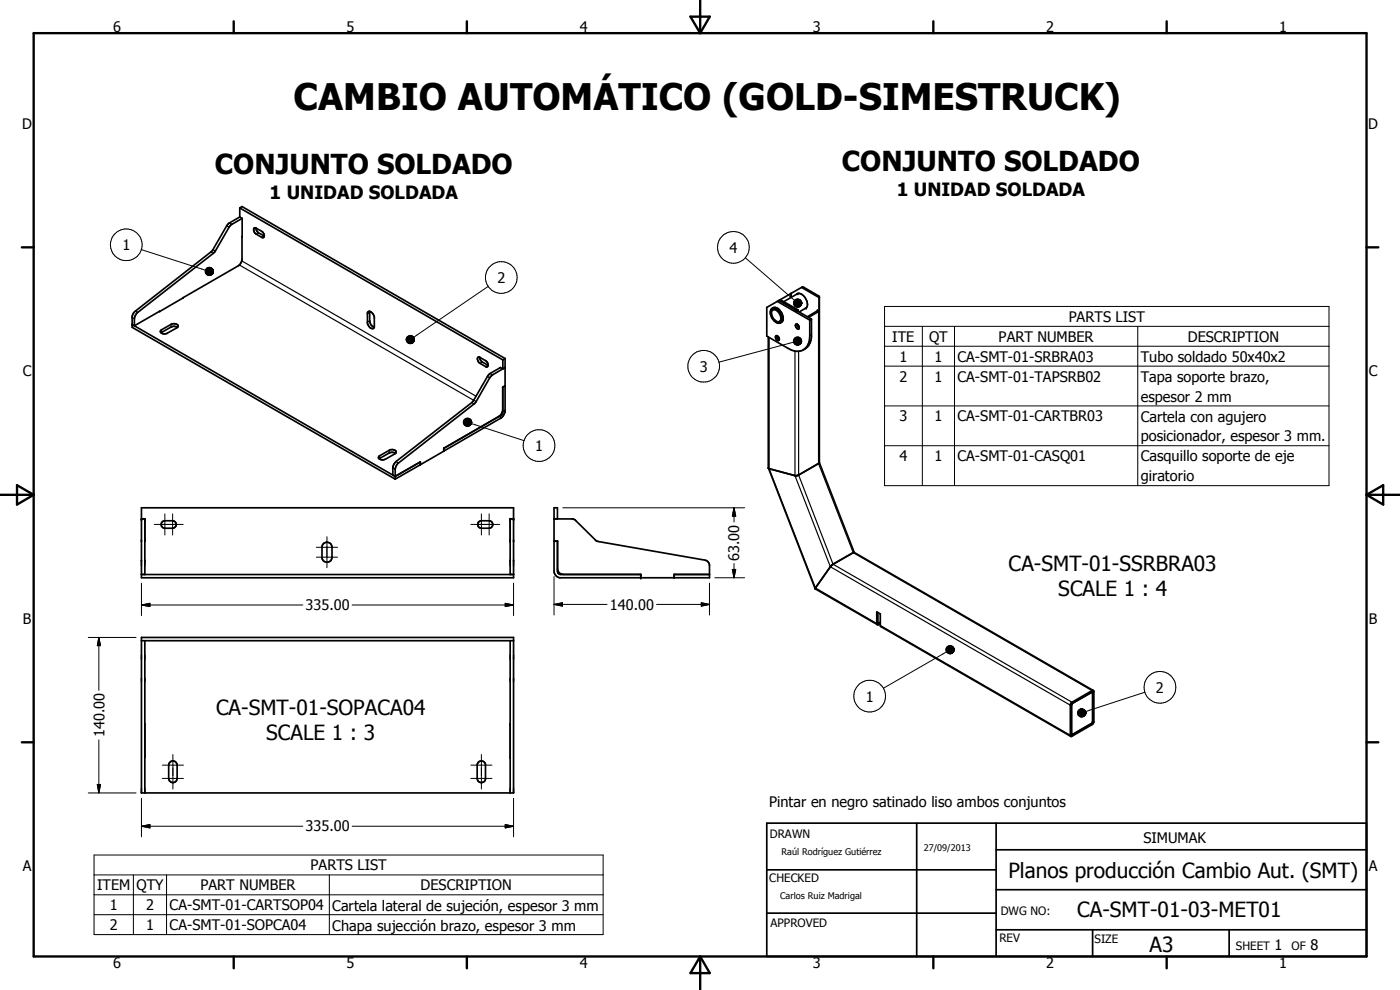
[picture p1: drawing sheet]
<svg xmlns="http://www.w3.org/2000/svg" width="420mm" height="297mm" viewBox="0 0 420 297" stroke-linecap="round" stroke-linejoin="round" font-family="sans-serif">
<g fill="none" stroke="#000" stroke-width=".51">
<path d="M72 65.1l-3.3 1.9-.6 .6-4.4 7.7-23.3 18.2-.7 1.5v3.2l78.9 45.6M72 65.1l.7 .4M72 62.4l78.9 45.6M72 62.4v2.7M72 62.4l.6-.4 79 45.6M72.6 71v6.8l-.6 1.5-17.1 10M72.6 71h.1M72.7 65.5l-.1 5.5M72.7 65.5l-3.5 2.1-4.7 7.9-.5 .5-22.9 17.9-.7 1.2-.1 2.6M76.2 68.5l.5-.1 1.8 1a1.29 1.29 0 0 1 .5 1.9l-.5-.1-2-1.2-.3-.7zM76.8 68.4l.1 .6 .5 .7 1.9 1.1M39.7 97.4l78.9 45.6"/>
<path d="M39.7 97.3l.6 .4M47.8 93.4l.1 .1M47.9 93.5l-7.6 4.2M48.2 99.2l3.1-1.9a1.19 1.19 0 0 1 1.3-.3 1.19 1.19 0 0 1 .8 1.1l-3.2 1.8a1.42 1.42 0 0 1-2.1-.4zM53.2 98.2a1.91 1.91 0 0 0-1.9-.1l-3 1.8M54.9 89.3l-7 4.2M54.9 89.3v.1M110.4 93.6a1.1 1.1 0 0 1 1.6 .8l.3 .8v2.9a.87 .87 0 0 1-.8 .5 .87 .87 0 0 1-.8-.7l-.4-1zM111 93.4l-.1 3 .5 1.1 .9 .7M231.4 92.8a1.46 1.46 0 0 1 2.3 .5 2.5 2.5 0 0 1 .4 3.6 2.47 2.47 0 0 1-2.5-1.6l-.4-1.4zM231.7 92.5a2.26 2.26 0 0 1 3.1 1.8 1.86 1.86 0 0 1-.6 2.6M231.7 93.2l.2-.2a2.23 2.23 0 0 1 2.4 2l.1 .6a1 1 0 0 1-.8 1 1 1 0 0 1-1.1-.6 2.52 2.52 0 0 1-.8-2.8z"/>
<path d="M233.3 90.4l-3.2 1.8v8.6l6.4 3.7a4.4 4.4 0 0 0 4.6 .4M233.3 90.4l9.7 5.7M233.8 90.1l4.8 2.8M233.8 90.1l-.5 .3M233.8 90.1l9.7 5.7M234.2 89.9l-.4 .2M234.2 89.9l5.3 3.1M238.6 92.9l.1 .1M238.6 92.9l.5 .3 .2-.2M238.7 93h.4M238.7 93h.6M238.8 97.3h.1a.89 .89 0 0 1 .8 .5 .89 .89 0 0 1-.1 .9 1.06 1.06 0 0 1-.8-1.4z"/>
<path d="M239.3 97.3l.2 .7 .3 .3M239.3 93v.3M239.3 97.3v.4M239.5 93v.4M239.5 93h-.2M239.5 88.1l-.4 .2M239.5 88.1a3.3 3.3 0 0 1 2.6 4.1l-.5 .4M239.5 88.1l-4.3 2.4M240.6 86.2l-6.4 3.7M240.6 86.2l.3-.2 5 3.1v49.7M240.6 86.2l5.2 3.1M242 92.4l-2.2 1.2"/>
<path d="M243 96.1l-.1 6.3a4 4 0 0 1-1.8 2.5M243.5 95.8v5.2a4.2 4.2 0 0 1-2.4 3.9M243.5 95.8l-.5 .3M245.8 93.4l-3.2 1.8M245.8 89.3v4.1M245.8 93.4l-.5-.3 .1 .1-3.1 1.8M245.8 93.4h.1M245.9 89.2l-.1 .1M143.4 107.3l.5-.2 1.8 1.1a1.09 1.09 0 0 1 .3 1.9l-2.3-1.3-.4-.9zM144 107.2l.2 .8 .4 .5 1.9 1.1M150.1 110.3l.8 .4M150.1 110.3h.1"/>
<path d="M150.2 110.3l-3.6 2.2-5 8.3-22.7 17.7-.6 .6-.4 1.3v2.1l.7 .4M150.9 116.2v7.5l-.5 .9-17.2 9.9M150.9 116.2l.7-.4zM150.9 110.7l.7-.4-4.3 2.6-4.9 8.2-23 18-.6 .9-.2 .8v3M150.9 108v2.7M151.6 107.6v15.8l-.7 1.5-.5 .5-24.3 14M151.6 107.6l-.7 .4M230.6 101.1v39.3l8.3 2.3 .8-.2 6.2-3.7M232.8 100.8a.82 .82 0 0 1 .9 .4 .82 .82 0 0 1-.1 1 1 1 0 0 1-.8-1.4zM233.2 100.8l.3 .7 .4 .4M113.8 136.9l3-1.8a1.4 1.4 0 0 1 2.1 .6l-.3 .4-2.9 1.7a1.37 1.37 0 0 1-2.1-.6zM118.7 136l-.9-.3-.8 .1-3.2 1.9"/>
<path d="M126.1 138.6h.1M126.1 138.6v.8M126.1 138.6l-7.5 4.4M126.1 139.4l-7.5 4.4M133.2 135.3h.1M133.2 134.5v.9M133.2 134.5h.1M150.9 123.2l-.5 1-.5 .6-16.7 9.7M245.9 138.8l10.5 26.9M42.4 152.4h111.7v21h-111.7zM42.4 155.7h1.1v6.7M43.5 155.7v16.7"/>
<path d="M48.6 156.7l.9-.4h2.3a1.12 1.12 0 0 1 1.1 1.1 1.12 1.12 0 0 1-1.1 1.1h-2.3a1.13 1.13 0 0 1-1-.6 1.13 1.13 0 0 1 .1-1.2zM143.6 156.7l.9-.4h2.3a1.12 1.12 0 0 1 1.1 1.1 1.12 1.12 0 0 1-1.1 1.1h-2.3a1.14 1.14 0 0 1-.9-1.8zM154.1 155.7h-1v16.7M166.3 155.7h5.6l.7 .3 6.2 6.2 .7 .3 32.4 5.6 .9 .8 .1 .6v3.9l-45.3-.2-1-.8-.3-1v-19h1v3.3M230.6 140.5l14 36.1M42.4 172.4h111.7M42.4 172.3h1.1M97.1 163.1a1.53 1.53 0 0 1 1.6-.3 1.53 1.53 0 0 1 .9 1.4v3a1.5 1.5 0 0 1-1.5 1.5 1.5 1.5 0 0 1-1.5-1.5v-3zM153.1 172.3h1M166.3 162.4l1-.1v9.1l.2 .6 .6 .3 24.2 .1M167.3 170.9l.6 1.1 1.1 .3h23.3v1.1M202.3 172.4h10.6"/>
<path d="M202.3 172.4v1M212.9 172.3h-10.6v1.1M42.4 191.3h111.7v46.6h-111.7zM42.4 192.2h111.7M43.5 192.2v45.7M153.1 192.2v45.7M263.3 187.4l-18.7-10.7 5.1-7.2 6.5-3.8 71.9 41.5M263.3 187.4l-.2-.3v-3.5l1.1 .6 .1 3.8 57 32.9M263.5 183.8l.1 3.2M263.6 187h.1M264.2 186.6l-.6 .4M264.2 187.1l-.9 .3"/>
<path d="M43.5 217.2v10M321.6 211.3v.1M321.6 211.1l6.3-3.5v9.1l-.1 .3-6.2 3.5zM327.7 207.6l.1 .1M327.7 207.7l.2 .2v8.6l-.3 .6M327.7 207.7l-5.8 3.3-.3 .5M328.1 207.2l.2 .3v9l-.2 .5-6.4 3.9h-.4M328.1 207.2l-.2-.1-6.2 3.6-.4 .5v9.7M50.9 228.9a1.26 1.26 0 0 1 1.4-.5 1.26 1.26 0 0 1 .9 1.2v4a1.27 1.27 0 0 1-1.3 1.2 1.27 1.27 0 0 1-1.3-1.2v-4zM143.6 228.6a1.28 1.28 0 0 1 2.1 .7v4.5a1.26 1.26 0 0 1-1.4 1 1.26 1.26 0 0 1-1.1-1.2v-4zM321.6 220.3h.3M230.1 247h180v40h-180z"/>
<path d="M275.1 247v40M298.9 255h111.2M298.9 247v40M230.1 274h68.8M230.1 261h68.8M298.9 279h111.2M298.9 267h111.2M327.9 279v8M368.9 279v8"/>
</g>
<g fill="none" stroke="#000" stroke-width=".35">
<path d="M63.3 75.6l.7 .4M63.9 74.9l.7 .4M68 67.8l.7 .4M68.9 66.9l.7 .4M71.8 79.5l70.3 40.6M72.5 78.3l70.4 40.6M77.6 69.8l-.7 .4M79.2 70.8l-.7 .4M39.7 95.2l.6 .4M40.6 93.3l.7 .4M48.5 98.9v.8M51.3 97.3v.8"/>
<path d="M110.9 93.8l-.6 .3M110.9 96.2l-.6 .4M237.2 88.2v1.2M237.5 88v1.2M239.7 97.7v.5M245.3 93.1v.2M245.6 93.5v45.6l10.5 26.7 71.6 41.4M144.8 108.6l-.8 .4M146.3 112.9l.7 .5M146.4 109.6l-.7 .4M147.1 112.1l.7 .4M230.8 101.3v39.3l13.9 35.8 18.4 10.7"/>
<path d="M238.6 105.3v37.4l10.6 27.4 72 41.5M239.7 105.4v37.1l10.3 26.8 71.7 41.4M243.5 100.5l-.5 .3M113.9 136.7v.8M116.8 135.1v.8M118.9 138.5l.7 .4M141.6 120.8l.7 .4M142.2 120.1l.7 .4M150.1 124.7l.1 .8M151.6 123.1l-.8 .3M117.9 140.4l.7 .4M263.5 186.9h.2"/>
<path d="M264.2 187.7l57 32.9M321.6 211.6h.1M321.9 211h.1M327.5 207.8h.1M327.7 217h.1M327.7 207.6l.2 .1M327.9 216.7h.1M321.6 220.4l.1 .1M321.6 220.1h.1"/>
</g>
<g fill="#000">
<circle cx="39.7" cy="97.4" r=".25"/>
<circle cx="239.5" cy="88.1" r=".25"/>
<circle cx="242" cy="92.4" r=".25"/>
<circle cx="151.6" cy="110.3" r=".25"/>
<circle cx="42.4" cy="155.7" r=".25"/>
<circle cx="43.5" cy="155.7" r=".25"/>
<circle cx="153.1" cy="155.7" r=".25"/>
<circle cx="154.1" cy="155.7" r=".25"/>
<circle cx="153.1" cy="162.4" r=".25"/>
<circle cx="192.3" cy="173.4" r=".25"/>
<circle cx="192.3" cy="172.4" r=".25"/>
<circle cx="153.1" cy="217.2" r=".25"/>
<circle cx="153.1" cy="227.2" r=".25"/>
<circle cx="321.6" cy="220.5" r=".25"/>
</g>
<g fill="none" stroke="#000" stroke-width=".3">
<path d="M42.4 74.9l19.2 6.2M223.7 77.3l14.8 12.8M61.6 81.3l2.5 .1-2.5 .2zM61.6 81.6l2.5-.2-2.5 .4zM61.6 81.4h2.5M61.6 81l2.5 .4-2.5-.1zM61.6 81.8l2.5-.4-2.3 .7zM61.8 80.8l2.3 .6-2.5-.4zM61.8 82.1l2.3-.7-2.2 .9zM61.9 80.6l.2-.2 2 1zM61.9 80.6l2.2 .8-2.3-.6zM61.9 82.3l2.2-.9-2 1.1z"/>
<path d="M62.1 80.4l.2-.1 1.8 1.1zM62.1 82.5l2-1.1-1.8 1.2zM62.3 80.3l.3-.1 1.5 1.2zM62.3 82.6l1.8-1.2-1.5 1.3zM62.6 80.2h.3l1.2 1.2zM62.6 82.7l1.5-1.3-1.2 1.3zM62.9 80.2l1.2 1.2zM63.1 80.3l1 1.1zM63.4 80.3l.7 1.1zM63.6 80.5l.5 .9zM63.8 80.7l.3 .7zM64 80.9l.1 .5z"/>
<path d="M64.1 81.4l-1 1.2-.2 .1zM64.1 81.4l-1 1.2zM64.1 81.4l-.7 1.1zM64.1 81.4l-.5 1zM64.1 81.4l-.3 .8zM64.1 81.4l-.1 .6zM64.1 81.4l-.1 .3zM146.5 85.9l-22.3 15.3M238.2 90.8l2.4 .1-2.4 .2zM238.2 91.1l2.4-.2-2.4 .5zM238.2 91h2.4M238.2 90.6l2.4 .3-2.4-.1z"/>
<path d="M238.2 91.4l2.4-.5-2.3 .7zM238.3 90.3l2.3 .6-2.4-.3zM238.3 91.6l2.3-.7-2.1 .9zM238.5 90.1l.2-.2 1.9 1zM238.5 90.1l2.1 .8-2.3-.6zM238.5 91.8l2.1-.9-1.9 1.1zM238.6 92.9l.5 .3zM238.6 92.9l.5 .3 .2-.2-.6-.1M238.6 92.9h.1M238.7 92.9l.4 .3zM238.7 89.9l.2-.1 1.7 1.1zM238.7 92l1.9-1.1-1.7 1.2z"/>
<path d="M238.7 92.9h.1M238.7 93l.4 .2zM238.8 93l.3 .2zM238.8 93h.1M238.9 93l.2 .2zM238.9 89.8l.3-.1 1.4 1.2zM238.9 92.1l1.7-1.2-1.4 1.3zM239 93l.1 .2zM239 93h.1M239.1 93v.2zM239.1 93h.1M239.2 93l-.1 .2z"/>
<path d="M239.2 89.7h.2l1.2 1.2zM239.2 92.2l1.4-1.3-1.2 1.3zM239.2 93h.1M239.3 93l-.2 .2zM239.3 93h.1M239.4 89.7h.3l.9 1.2zM239.7 89.7l.3 .1 .6 1.1zM240 89.8l.6 1.1zM240.2 90l.4 .9zM240.4 90.2l.2 .7zM240.5 90.4l.1 .5zM240.6 90.9l-.9 1.3h-.3z"/>
<path d="M240.6 90.9l-.6 1.2-.3 .1zM240.6 90.9l-.6 1.2zM240.6 90.9l-.4 1zM240.6 90.9l-.2 .8zM240.6 90.9l-.1 .6zM240.6 90.9v.3zM265.5 91.9h133.4v53.8h-133.4zM265.5 97.9h133.4M276.8 97.9v47.8M286.5 97.9v47.8M341.4 97.9v47.8M121.9 101.8l2.5 .1-2.5 .1z"/>
<path d="M121.9 102l2.5-.1-2.4 .4zM121.9 101.9h2.5M122 101.5l2.4 .4-2.5-.1zM122 102.3l2.4-.4-2.3 .6zM122.1 101.3l2.3 .6-2.4-.4zM122.1 102.5l2.3-.6-2.2 .8zM122.2 101l.3-.1 1.9 1zM122.2 101l2.2 .9-2.3-.6zM122.2 102.7l2.2-.8-1.9 1zM122.5 100.9l.2-.1 1.7 1.1zM122.5 102.9l1.9-1-1.7 1.1zM122.7 100.8l.2-.1 1.5 1.2z"/>
<path d="M122.7 103l1.7-1.1-1.5 1.2zM122.9 100.7l.3-.1 1.2 1.3zM122.9 103.1l1.5-1.2-1.2 1.2zM123.2 100.6l1.2 1.3zM123.5 100.7l.2 .1 .7 1.1zM123.7 100.8l.7 1.1zM123.9 101l.5 .9zM124.1 101.1l.3 .8zM124.3 101.4l.1 .5zM124.4 101.9l-.9 1.2h-.3zM124.4 101.9l-.7 1.1-.2 .1zM124.4 101.9l-.7 1.1z"/>
<path d="M124.4 101.9l-.5 1zM124.4 101.9l-.3 .8zM124.4 101.9l-.1 .5zM124.4 101.9v.3zM238.1 102.2l2.5 .2-2.5 .1zM238.1 102.5l2.5-.1-2.4 .3zM238.1 102.4h2.5M238.2 101.9l2.4 .5-2.5-.2zM238.2 102.7l2.4-.3-2.3 .6zM238.2 102.7l-22.4 6M238.3 101.7l2.3 .7-2.4-.5zM238.3 103l2.3-.6-2.1 .8z"/>
<path d="M238.5 101.5l.2-.2 1.9 1.1zM238.5 101.5l2.1 .9-2.3-.7zM238.5 103.2l2.1-.8-1.9 1zM238.7 101.3l.2-.1 1.7 1.2zM238.7 103.4l1.9-1-1.7 1.1zM238.9 101.2l.2-.1 1.5 1.3zM238.9 103.5l1.7-1.1-1.5 1.1zM239.1 101.1h.3l1.2 1.3zM239.1 103.5l1.5-1.1-1.2 1.2zM239.4 101.1h.3l.9 1.3zM239.7 101.1l.9 1.3zM239.9 101.3l.7 1.1z"/>
<path d="M240.1 101.4l.5 1zM240.3 101.6l.3 .8zM240.5 101.8l.1 .6zM240.6 102.4l-.9 1.1-.3 .1zM240.6 102.4l-.9 1.1zM240.6 102.4l-.7 1zM240.6 102.4l-.5 .9zM240.6 102.4l-.3 .7zM240.6 102.4l-.1 .5zM240.6 102.4v.2zM265.5 103.9h133.4M265.5 109.9h133.4"/>
<path d="M139.1 126.5l2.5 .2-2.5 .1zM139.1 126.8l2.5-.1-2.5 .4zM139.1 126.7h2.5M139.1 126.3l2.5 .4-2.5-.2zM139.1 127.1l2.5-.4-2.4 .6zM139.2 126l.2-.1 2.2 .8zM139.2 126l2.4 .7-2.5-.4zM139.2 127.3l2.4-.6-2.2 .9zM139.4 125.9l.2-.3 2 1.1zM139.4 127.6l2.2-.9-2 1zM139.6 125.6l.3-.1 1.7 1.2zM139.6 127.7l2-1-1.7 1.1z"/>
<path d="M139.9 125.5h.2l1.5 1.2zM139.9 127.8l1.7-1.1-1.5 1.2zM140.1 125.5h.3l1.2 1.2zM140.1 127.9l1.5-1.2-1.2 1.2zM140.4 125.5h.2l1 1.2zM140.6 125.5l1 1.2zM140.9 125.6l.7 1.1zM141.1 125.7l.5 1zM141.3 125.9l.3 .8zM141.4 126.2l.2 .5zM141.5 127.1l15.8 5.1M141.6 126.7l-1 1.2h-.2z"/>
<path d="M141.6 126.7l-.7 1.1-.3 .1zM141.6 126.7l-.7 1.1zM141.6 126.7l-.5 .9zM141.6 126.7l-.3 .7zM141.6 126.7l-.2 .5zM141.6 126.7l-.1 .3zM265.5 121.8h133.4M265.5 133.7h133.4M46.3 157.4h8.7M49.5 154.2v6.3M51.8 154.2v6.3M141.3 157.4h8.7"/>
<path d="M144.5 154.2v6.3M146.8 154.2v6.3M168.9 152.4h54.6M220.3 152.4l.5 2.5h-1zM220.3 152.4v4.2M42.4 175v9.7M94.9 164.2h6.4M94.9 167.2h6.4M98.1 161v9.3M154.1 175v9.7M166.3 173v11.5M212.9 175v9.5"/>
<path d="M214.5 173.4h9M219.8 170.9h1l-.5 2.5zM220.3 169.1v4.3M26.5 191.3h14.3M29.7 191.3l.5 2.4h-1zM29.7 191.3v15.8M42.4 181.5l2.6-.5v1zM42.4 181.5h48.5M105.7 181.5h48.4M151.6 181l2.5 .5-2.5 .5zM166.3 181.4l2.5-.6v1.1zM166.3 181.4h15.9"/>
<path d="M197.1 181.4h15.8M210.5 180.8l2.4 .6-2.4 .5zM283.9 194.8l2.5 .1-2.5 .2zM283.9 195.1l2.5-.2-2.5 .4zM283.9 194.9h2.5M283.9 194.6l2.5 .3-2.5-.1zM283.9 195.3l2.5-.4-2.4 .7zM284 194.3l2.4 .6-2.5-.3zM284 195.6l2.4-.7-2.2 .9zM284 195.6l-18.9 10.9M284.2 194.1l.2-.2 2 1zM284.2 194.1l2.2 .8-2.4-.6z"/>
<path d="M284.2 195.8l2.2-.9-2 1.1zM284.4 193.9l.3-.1 1.7 1.1zM284.4 196l2-1.1-1.7 1.2zM284.7 193.8l.2-.1 1.5 1.2zM284.7 196.1l1.7-1.2-1.5 1.3zM284.9 193.7h.3l1.2 1.2zM284.9 196.2l1.5-1.3-1.2 1.3zM285.2 193.7l.2 .1 1 1.1zM285.4 193.8l1 1.1zM285.7 193.8l.7 1.1zM285.9 194l.5 .9zM286.1 194.2l.3 .7z"/>
<path d="M286.2 194.4l.2 .5zM286.4 194.9l-1.2 1.3zM286.4 194.9l-1 1.2zM286.4 194.9l-.7 1.1zM286.4 194.9l-.5 1zM286.4 194.9l-.3 .8zM286.4 194.9l-.2 .6zM286.4 194.9l-.1 .3zM323.4 213.8l2.5 .1-2.5 .1zM323.4 214l2.5-.1-2.4 .4zM323.4 213.9h2.5M323.5 213.5l2.4 .4-2.5-.1z"/>
<path d="M323.5 214.3l2.4-.4-2.4 .6zM323.5 213.3l2.4 .6-2.4-.4zM323.5 214.5l2.4-.6-2.1 .9zM323.8 213l.1-.1 2 1zM323.8 213l2.1 .9-2.4-.6zM323.8 214.8l2.1-.9-2 1zM323.9 212.9l.3-.2 1.7 1.2zM323.9 214.9l2-1-1.7 1.2zM324.2 212.7l.2-.1 1.5 1.3zM324.2 215.1l1.7-1.2-1.5 1.2zM324.4 212.6h.3l1.2 1.3zM324.4 215.1l1.5-1.2-1.2 1.2z"/>
<path d="M324.7 212.6l1.2 1.3zM324.9 212.7l1 1.2zM325.2 212.8l.7 1.1zM325.4 212.9l.5 1zM325.6 213.1l.3 .8zM325.8 213.4l.1 .5zM325.9 213.9l-1 1.2h-.2zM325.9 213.9l-1 1.2zM325.9 213.9l-.7 1.1zM325.9 213.9l-.5 .9zM325.9 213.9l-.3 .7zM325.9 213.9l-.1 .5z"/>
<path d="M325.9 213.9l-.1 .3zM343.6 207.7l-17.8 5.8M26.5 237.9h14.3M29.2 235.4h1l-.5 2.5zM29.7 222v15.9M42.4 239.5v11.6M48.7 229.6h6.4M48.7 233.6h6.4M51.9 226.4v10.3M141.3 229.6h6.3M141.3 233.6h6.3M144.5 226.4v10.3"/>
<path d="M154.1 239.5v11.6M28.2 256.5h152.8v23.9h-152.8zM42.4 247.9l2.6-.5v1zM42.4 247.9h48.5M105.7 247.9h48.4M151.6 247.4l2.5 .5-2.5 .5zM28.2 262.5h152.8M28.2 268.5h152.8M28.2 274.4h152.8M40 262.5v17.9M50 262.5v17.9M98.8 262.5v17.9"/>
<circle cx="37.9" cy="73.5" r="4.8"/>
<circle cx="220.1" cy="74.2" r="4.8"/>
<circle cx="150.4" cy="83.3" r="4.7"/>
<circle cx="211.2" cy="109.9" r="4.8"/>
<circle cx="161.8" cy="133.7" r="4.7"/>
<circle cx="261" cy="208.9" r="4.7"/>
<circle cx="348.1" cy="206.2" r="4.8"/>
</g>
<g fill="#000">
<path d="M64 80.9l.1 .5zM63.8 80.7l.3 .7zM63.6 80.5l.5 .9zM63.4 80.3l.7 1.1zM63.1 80.3l1 1.1zM62.9 80.2l1.2 1.2zM62.6 80.2h.3l1.2 1.2zM62.3 80.3l.3-.1 1.5 1.2zM62.1 80.4l.2-.1 1.8 1.1zM61.9 80.6l.2-.2 2 1zM61.9 80.6l2.2 .8-2.3-.6zM61.8 80.8l2.3 .6-2.5-.4z"/>
<path d="M61.6 81.8l2.5-.4-2.3 .7zM61.8 82.1l2.3-.7-2.2 .9zM61.9 82.3l2.2-.9-2 1.1zM62.1 82.5l2-1.1-1.8 1.2zM62.3 82.6l1.8-1.2-1.5 1.3zM62.6 82.7l1.5-1.3-1.2 1.3zM64.1 81.4l-1 1.2-.2 .1zM64.1 81.4l-1 1.2zM64.1 81.4l-.7 1.1zM64.1 81.4l-.5 1zM64.1 81.4l-.3 .8zM64.1 81.4l-.1 .6z"/>
<path d="M64.1 81.4l-.1 .3zM238.6 92.9l.5 .3zM238.7 92.9l.4 .3zM238.7 93l.4 .2zM238.8 93l.3 .2zM239.3 93l-.2 .2zM239.2 93l-.1 .2zM239.1 93v.2zM239 93l.1 .2zM238.9 93l.2 .2zM240.5 90.4l.1 .5zM240.4 90.2l.2 .7z"/>
<path d="M240.2 90l.4 .9zM240 89.8l.6 1.1zM239.7 89.7l.3 .1 .6 1.1zM239.4 89.7h.3l.9 1.2zM239.2 89.7h.2l1.2 1.2zM238.9 89.8l.3-.1 1.4 1.2zM238.7 89.9l.2-.1 1.7 1.1zM238.5 90.1l.2-.2 1.9 1zM238.5 90.1l2.1 .8-2.3-.6zM238.3 90.3l2.3 .6-2.4-.3zM238.2 91.4l2.4-.5-2.3 .7zM238.3 91.6l2.3-.7-2.1 .9z"/>
<path d="M238.5 91.8l2.1-.9-1.9 1.1zM238.7 92l1.9-1.1-1.7 1.2zM238.9 92.1l1.7-1.2-1.4 1.3zM239.2 92.2l1.4-1.3-1.2 1.3zM240.6 90.9l-.9 1.3h-.3zM240.6 90.9l-.6 1.2-.3 .1zM240.6 90.9l-.6 1.2zM240.6 90.9l-.4 1zM240.6 90.9l-.2 .8zM240.6 90.9l-.1 .6zM240.6 90.9v.3zM124.3 101.4l.1 .5z"/>
<path d="M124.1 101.1l.3 .8zM123.9 101l.5 .9zM123.7 100.8l.7 1.1zM123.5 100.7l.2 .1 .7 1.1zM123.2 100.6l1.2 1.3zM122.9 100.7l.3-.1 1.2 1.3zM122.7 100.8l.2-.1 1.5 1.2zM122.5 100.9l.2-.1 1.7 1.1zM122.2 101l.3-.1 1.9 1zM122.2 101l2.2 .9-2.3-.6zM122.1 101.3l2.3 .6-2.4-.4zM122 102.3l2.4-.4-2.3 .6z"/>
<path d="M122.1 102.5l2.3-.6-2.2 .8zM122.2 102.7l2.2-.8-1.9 1zM122.5 102.9l1.9-1-1.7 1.1zM122.7 103l1.7-1.1-1.5 1.2zM122.9 103.1l1.5-1.2-1.2 1.2zM124.4 101.9l-.9 1.2h-.3zM124.4 101.9l-.7 1.1-.2 .1zM124.4 101.9l-.7 1.1zM124.4 101.9l-.5 1zM124.4 101.9l-.3 .8zM124.4 101.9l-.1 .5zM124.4 101.9v.3z"/>
<path d="M240.5 101.8l.1 .6zM240.3 101.6l.3 .8zM240.1 101.4l.5 1zM239.9 101.3l.7 1.1zM239.7 101.1l.9 1.3zM239.4 101.1h.3l.9 1.3zM239.1 101.1h.3l1.2 1.3zM238.9 101.2l.2-.1 1.5 1.3zM238.7 101.3l.2-.1 1.7 1.2zM238.5 101.5l.2-.2 1.9 1.1zM238.5 101.5l2.1 .9-2.3-.7zM238.3 101.7l2.3 .7-2.4-.5z"/>
<path d="M238.2 102.7l2.4-.3-2.3 .6zM238.3 103l2.3-.6-2.1 .8zM238.5 103.2l2.1-.8-1.9 1zM238.7 103.4l1.9-1-1.7 1.1zM238.9 103.5l1.7-1.1-1.5 1.1zM239.1 103.5l1.5-1.1-1.2 1.2zM240.6 102.4l-.9 1.1-.3 .1zM240.6 102.4l-.9 1.1zM240.6 102.4l-.7 1zM240.6 102.4l-.5 .9zM240.6 102.4l-.3 .7zM240.6 102.4l-.1 .5z"/>
<path d="M240.6 102.4v.2zM141.4 126.2l.2 .5zM141.3 125.9l.3 .8zM141.1 125.7l.5 1zM140.9 125.6l.7 1.1zM140.6 125.5l1 1.2zM140.4 125.5h.2l1 1.2zM140.1 125.5h.3l1.2 1.2zM139.9 125.5h.2l1.5 1.2zM139.6 125.6l.3-.1 1.7 1.2zM139.4 125.9l.2-.3 2 1.1zM139.2 126l.2-.1 2.2 .8z"/>
<path d="M139.2 126l2.4 .7-2.5-.4zM139.1 127.1l2.5-.4-2.4 .6zM139.2 127.3l2.4-.6-2.2 .9zM139.4 127.6l2.2-.9-2 1zM139.6 127.7l2-1-1.7 1.1zM139.9 127.8l1.7-1.1-1.5 1.2zM140.1 127.9l1.5-1.2-1.2 1.2zM141.6 126.7l-1 1.2h-.2zM141.6 126.7l-.7 1.1-.3 .1zM141.6 126.7l-.7 1.1zM141.6 126.7l-.5 .9zM141.6 126.7l-.3 .7z"/>
<path d="M141.6 126.7l-.2 .5zM141.6 126.7l-.1 .3zM220.3 152.4l.5 2.5h-1zM219.8 170.9h1l-.5 2.5zM29.7 191.3l.5 2.4h-1zM42.4 181.5l2.6-.5v1zM151.6 181l2.5 .5-2.5 .5zM166.3 181.4l2.5-.6v1.1zM210.5 180.8l2.4 .6-2.4 .5zM286.2 194.4l.2 .5zM286.1 194.2l.3 .7zM285.9 194l.5 .9z"/>
<path d="M285.7 193.8l.7 1.1zM285.4 193.8l1 1.1zM285.2 193.7l.2 .1 1 1.1zM284.9 193.7h.3l1.2 1.2zM284.7 193.8l.2-.1 1.5 1.2zM284.4 193.9l.3-.1 1.7 1.1zM284.2 194.1l.2-.2 2 1zM284.2 194.1l2.2 .8-2.4-.6zM284 194.3l2.4 .6-2.5-.3zM283.9 195.3l2.5-.4-2.4 .7zM284 195.6l2.4-.7-2.2 .9zM284.2 195.8l2.2-.9-2 1.1z"/>
<path d="M284.4 196l2-1.1-1.7 1.2zM284.7 196.1l1.7-1.2-1.5 1.3zM284.9 196.2l1.5-1.3-1.2 1.3zM286.4 194.9l-1.2 1.3zM286.4 194.9l-1 1.2zM286.4 194.9l-.7 1.1zM286.4 194.9l-.5 1zM286.4 194.9l-.3 .8zM286.4 194.9l-.2 .6zM286.4 194.9l-.1 .3zM325.8 213.4l.1 .5zM325.6 213.1l.3 .8z"/>
<path d="M325.4 212.9l.5 1zM325.2 212.8l.7 1.1zM324.9 212.7l1 1.2zM324.7 212.6l1.2 1.3zM324.4 212.6h.3l1.2 1.3zM324.2 212.7l.2-.1 1.5 1.3zM323.9 212.9l.3-.2 1.7 1.2zM323.8 213l.1-.1 2 1zM323.8 213l2.1 .9-2.4-.6zM323.5 213.3l2.4 .6-2.4-.4zM323.5 214.3l2.4-.4-2.4 .6zM323.5 214.5l2.4-.6-2.1 .9z"/>
<path d="M323.8 214.8l2.1-.9-2 1zM323.9 214.9l2-1-1.7 1.2zM324.2 215.1l1.7-1.2-1.5 1.2zM324.4 215.1l1.5-1.2-1.2 1.2zM325.9 213.9l-1 1.2h-.2zM325.9 213.9l-1 1.2zM325.9 213.9l-.7 1.1zM325.9 213.9l-.5 .9zM325.9 213.9l-.3 .7zM325.9 213.9l-.1 .5zM325.9 213.9l-.1 .3zM29.2 235.4h1l-.5 2.5z"/>
<path d="M42.4 247.9l2.6-.5v1zM151.6 247.4l2.5 .5-2.5 .5z"/>
</g>
<g fill="none" stroke="#000" stroke-width=".71">
<path d="M10.1 9.9h400v277.1h-400zM70.1 6.4v3.5M140.1 6.4v3.5M207.2 5h5.8l-2.9 4.9zM210.1 0v9.9M280.1 6.4v3.5M350.1 6.4v3.5M6.6 74.2h3.5M410.1 74.2h3.6M.1 148.5h10M5.1 145.6l5 2.9-5 2.9zM410.1 148.5h10"/>
<path d="M410.1 148.5l5-2.9v5.8zM6.6 222.7h3.5M410.1 222.7h3.6M70.1 287v3.5M140.1 287v3.5M210.1 287v10M210.1 287l2.9 5h-5.8zM280.1 287v3.5M350.1 287v3.5"/>
</g>
<path d="M61.6 81.2h2.5M238.2 91.1h2.4M238.1 102.2h2.5M139.1 126.9h2.5M323.4 213.7h2.5" fill="none" stroke="#000" stroke-width=".42"/>
<path d="M61.6 81.6h2.5M238.2 90.7h2.4M121.9 101.7h2.5M121.9 102.1h2.5M238.1 102.6h2.5M139.1 126.5h2.5M283.9 194.8h2.5M283.9 195.1h2.5M323.4 214.1h2.5" fill="none" stroke="#000" stroke-width=".38"/>
<text font-size="11" x="88.1" y="33">CAMBIO AUTOMÁTICO (GOLD-SIMESTRUCK)</text>
<g font-size="8.2">
<text x="64.5" y="52.2">CONJUNTO SOLDADO</text>
<text x="252.7" y="51.4">CONJUNTO SOLDADO</text>
</g>
<g font-size="6.3">
<text x="302.7" y="171.2">CA-SMT-01-SSRBRA03</text>
<text x="317.6" y="178.7">SCALE 1 : 4</text>
<text x="64.8" y="214.5">CA-SMT-01-SOPACA04</text>
<text x="79.9" y="222.1">SCALE 1 : 3</text>
<text x="302.6" y="263.3">Planos producción Cambio Aut. (SMT)</text>
<text x="323.3" y="275.1">CA-SMT-01-03-MET01</text>
<text x="345" y="285.6">A3</text>
</g>
<g font-size="5.5">
<text x="80.9" y="59.6">1 UNIDAD SOLDADA</text>
<text x="269.1" y="58.7">1 UNIDAD SOLDADA</text>
</g>
<g font-size="4.4">
<text x="34" y="9.6">6</text>
<text x="104" y="9.6">5</text>
<text x="174" y="9.6">4</text>
<text x="244" y="9.6">3</text>
<text x="313.9" y="9.6">2</text>
<text x="383.9" y="9.6">1</text>
<text x="6.7" y="38.7">D</text>
<text x="410.6" y="38.7">D</text>
<text x="36.7" y="75.1">1</text>
<text x="218.9" y="75.9">4</text>
<text x="149.3" y="84.9">2</text>
<text x="320.7" y="96.6">PARTS LIST</text>
<text x="267.8" y="102.5">ITE</text>
<text x="278.8" y="102.6">QT</text>
<text x="299.7" y="102.5">PART NUMBER</text>
<text x="356.5" y="102.6">DESCRIPTION</text>
<text x="6.8" y="112.9">C</text>
<text x="210" y="111.5">3</text>
<text x="269.9" y="108.5">1</text>
<text x="280.4" y="108.5">1</text>
<text x="287.3" y="108.5">CA-SMT-01-SRBRA03</text>
<text x="342.3" y="108.5">Tubo soldado 50x40x2</text>
<text x="410.8" y="112.9">C</text>
<text x="269.9" y="114.5">2</text>
<text x="280.4" y="114.5">1</text>
<text x="287.3" y="114.5">CA-SMT-01-TAPSRB02</text>
<text x="342.3" y="114.5">Tapa soporte brazo,</text>
<text x="342.3" y="120.5">espesor 2 mm</text>
<text x="269.9" y="126.4">3</text>
<text x="280.4" y="126.4">1</text>
<text x="287.3" y="126.4">CA-SMT-01-CARTBR03</text>
<text x="342.3" y="126.5">Cartela con agujero</text>
<text x="160.6" y="135.3">1</text>
<text x="342.3" y="132.5">posicionador, espesor 3 mm.</text>
<text x="269.9" y="138.3">4</text>
<text x="280.4" y="138.3">1</text>
<text x="287.3" y="138.4">CA-SMT-01-CASQ01</text>
<text x="342.3" y="138.4">Casquillo soporte de eje</text>
<text x="342.3" y="144.4">giratorio</text>
<text x="221.9" y="168.3" transform="rotate(-90 221.9 168.3)">63.00</text>
<text x="91.7" y="183.1">335.00</text>
<text x="183" y="183">140.00</text>
<text x="6.9" y="187.2">B</text>
<text x="410.8" y="187.2">B</text>
<text x="346.9" y="207.9">2</text>
<text x="259.8" y="210.5">1</text>
<text x="31.3" y="221.2" transform="rotate(-90 31.3 221.2)">140.00</text>
<text x="230.8" y="242">Pintar en negro satinado liso ambos conjuntos</text>
<text x="91.7" y="249.5">335.00</text>
<text x="343.1" y="252.9">SIMUMAK</text>
<text x="6.8" y="261.5">A</text>
<text x="93.2" y="261.1">PARTS LIST</text>
<text x="410.8" y="261.5">A</text>
<text x="29.2" y="267.1">ITEM</text>
<text x="40.9" y="267.1">QTY</text>
<text x="60.2" y="267.1">PART NUMBER</text>
<text x="126.2" y="267.1">DESCRIPTION</text>
<text x="33" y="273">1</text>
<text x="43.8" y="273.1">2</text>
<text x="50.9" y="273.1">CA-SMT-01-CARTSOP04</text>
<text x="99.7" y="273.2">Cartela lateral de sujeción, espesor 3 mm</text>
<text x="33" y="279.1">2</text>
<text x="43.8" y="279">1</text>
<text x="50.9" y="279.1">CA-SMT-01-SOPCA04</text>
<text x="99.7" y="279.2">Chapa sujección brazo, espesor 3 mm</text>
<text x="382.5" y="285">1</text>
<text x="393.3" y="285">8</text>
<text x="34" y="290.6">6</text>
<text x="104" y="290.6">5</text>
<text x="174" y="290.6">4</text>
<text x="244" y="290.6">3</text>
<text x="313.9" y="290.6">2</text>
<text x="383.9" y="290.6">1</text>
</g>
<g font-size="3.5">
<text x="231" y="251.5">DRAWN</text>
<text x="230.9" y="264.6">CHECKED</text>
<text x="300.3" y="274.5">DWG NO:</text>
<text x="231.3" y="278.3">APPROVED</text>
<text x="299.9" y="282.6">REV</text>
<text x="328.5" y="283.1">SIZE</text>
<text x="370.9" y="285">SHEET</text>
<text x="387.6" y="285">OF</text>
</g>
<g font-size="2.7">
<text x="234.5" y="256.6">Raúl Rodríguez Gutiérrez</text>
<text x="277.2" y="255.3">27/09/2013</text>
<text x="234.1" y="269.7">Carlos Ruiz Madrigal</text>
</g>
</svg>
